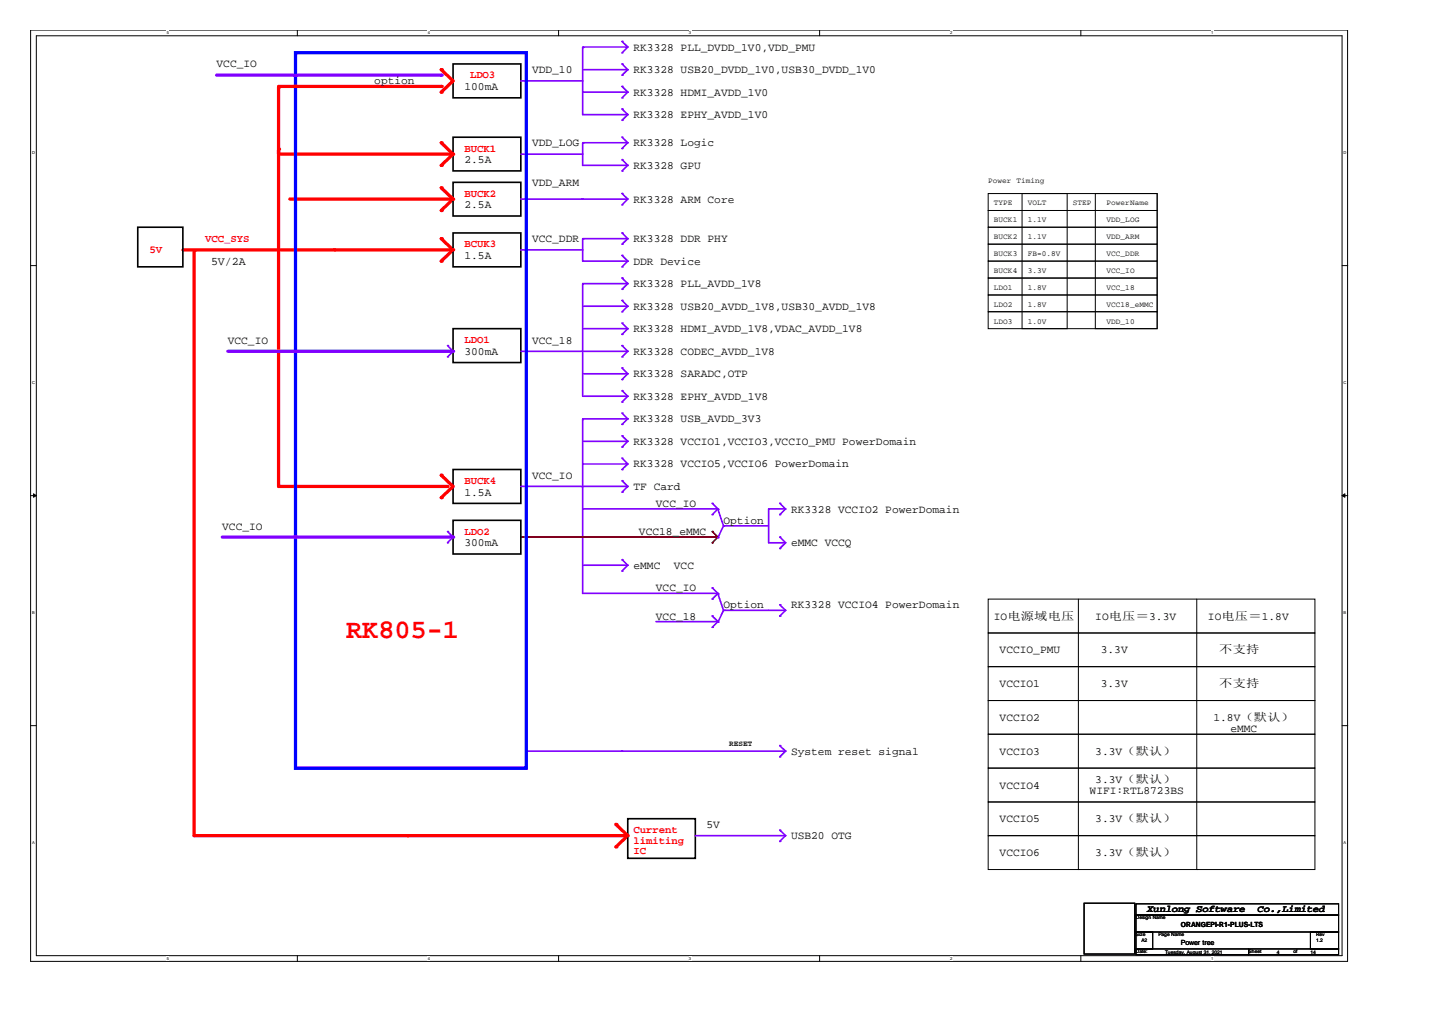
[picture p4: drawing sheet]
<svg xmlns="http://www.w3.org/2000/svg" width="297mm" height="210mm" viewBox="0 0 297 210" stroke-linecap="round" stroke-linejoin="round" font-family="sans-serif">
<path d="M6.3 6.2h273.2v193.2h-273.2zM7.5 7.4h270.9v190.8h-270.9z" fill="none" stroke="#000" stroke-width=".21"/>
<g fill="#fff">
<path d="M34.6 6.3h.5v1h-.5z"/>
<path d="M34.6 198.3h.5v1h-.5z"/>
</g>
<path d="M61.7 6.2v1.2M61.7 198.2v1.2" fill="none" stroke="#000" stroke-width=".21"/>
<g fill="#fff">
<path d="M88.7 6.3h.5v1h-.5z"/>
<path d="M88.7 198.3h.5v1h-.5z"/>
</g>
<path d="M115.9 6.2v1.2M115.9 198.2v1.2" fill="none" stroke="#000" stroke-width=".21"/>
<g fill="#fff">
<path d="M142.9 6.3h.5v1h-.5z"/>
<path d="M142.9 198.3h.5v1h-.5z"/>
</g>
<path d="M170 6.2v1.2M170 198.2v1.2" fill="none" stroke="#000" stroke-width=".21"/>
<g fill="#fff">
<path d="M197.1 6.3h.4v1h-.4z"/>
<path d="M197.1 198.3h.4v1h-.4z"/>
</g>
<path d="M224.2 6.2v1.2M224.2 198.2v1.2" fill="none" stroke="#000" stroke-width=".21"/>
<g fill="#fff">
<path d="M251.2 6.3h.5v1h-.5z"/>
<path d="M251.2 198.3h.5v1h-.5z"/>
<path d="M6.6 31.2h.6v1h-.6z"/>
<path d="M278.7 31.2h.6v1h-.6z"/>
<path d="M6.6 78.9h.6v1h-.6z"/>
<path d="M278.7 78.9h.6v1h-.6z"/>
</g>
<path d="M6.3 55.1h1.2M278.4 55.1h1.2" fill="none" stroke="#000" stroke-width=".21"/>
<g fill="#fff">
<path d="M6.6 126.6h.6v1h-.6z"/>
<path d="M278.7 126.6h.5v1h-.5z"/>
</g>
<path d="M6.3 102.8h1.2M278.4 102.8h1.2" fill="none" stroke="#000" stroke-width=".21"/>
<g fill="#000" stroke="#000" stroke-width=".21">
<path d="M6.9 102.4l.6 .4-.6 .3z" fill-rule="evenodd"/>
<path d="M278.4 102.8l.6-.4v.7z" fill-rule="evenodd"/>
</g>
<g fill="#fff">
<path d="M6.6 174.3h.6v1h-.6z"/>
<path d="M278.7 174.3h.5v1h-.5z"/>
</g>
<path d="M6.3 150.5h1.2M278.4 150.5h1.2" fill="none" stroke="#000" stroke-width=".21"/>
<path d="M129 62.3l1.2 1.2" fill="none" stroke="#8000ff" stroke-width=".34"/>
<circle cx="129" cy="62.3" r=".17" fill="#8000ff"/>
<path d="M120.9 63.5h9.2" fill="none" stroke="#8000ff" stroke-width=".34"/>
<circle cx="130.1" cy="63.5" r=".17" fill="#8000ff"/>
<path d="M130.2 63.5l-1.2 1.2" fill="none" stroke="#8000ff" stroke-width=".34"/>
<circle cx="129" cy="64.7" r=".17" fill="#8000ff"/>
<path d="M94 41.3l-2.5 2.4" fill="none" stroke="#f00" stroke-width=".68"/>
<circle cx="91.5" cy="43.7" r=".34" fill="#f00"/>
<path d="M94 37.8h14v7h-14z" fill="none" stroke="#000" stroke-width=".34"/>
<path d="M60.1 41.3h33.8" fill="none" stroke="#f00" stroke-width=".68"/>
<circle cx="93.9" cy="41.3" r=".34" fill="#f00"/>
<path d="M57.8 30.9v70" fill="none" stroke="#f00" stroke-width=".68"/>
<circle cx="57.8" cy="30.9" r=".34" fill="#f00"/>
<path d="M94 28.5h14v6.9h-14z" fill="none" stroke="#000" stroke-width=".34"/>
<path d="M91.5 39l2.5 2.3" fill="none" stroke="#f00" stroke-width=".68"/>
<circle cx="91.5" cy="39" r=".34" fill="#f00"/>
<path d="M94 32l-2.5 2.3" fill="none" stroke="#f00" stroke-width=".68"/>
<circle cx="91.5" cy="34.3" r=".34" fill="#f00"/>
<path d="M91.5 29.6l2.5 2.4" fill="none" stroke="#f00" stroke-width=".68"/>
<circle cx="91.5" cy="29.6" r=".34" fill="#f00"/>
<path d="M57.8 32h36.1" fill="none" stroke="#f00" stroke-width=".68"/>
<circle cx="93.9" cy="32" r=".34" fill="#f00"/>
<path d="M91.5 49.5l2.5 2.3" fill="none" stroke="#f00" stroke-width=".68"/>
<circle cx="91.5" cy="49.5" r=".34" fill="#f00"/>
<path d="M94 51.8l-2.5 2.4" fill="none" stroke="#f00" stroke-width=".68"/>
<circle cx="91.5" cy="54.2" r=".34" fill="#f00"/>
<path d="M94 48.3h14v7h-14z" fill="none" stroke="#000" stroke-width=".34"/>
<path d="M69.5 51.8h24.4" fill="none" stroke="#f00" stroke-width=".68"/>
<circle cx="93.9" cy="51.8" r=".34" fill="#f00"/>
<path d="M57.8 100.9h34.9" fill="none" stroke="#f00" stroke-width=".68"/>
<circle cx="92.7" cy="100.9" r=".34" fill="#f00"/>
<path d="M94 97.4h14v7h-14z" fill="none" stroke="#000" stroke-width=".34"/>
<path d="M94 100.9l-2.5 2.3" fill="none" stroke="#f00" stroke-width=".68"/>
<circle cx="91.5" cy="103.2" r=".34" fill="#f00"/>
<path d="M91.5 98.6l2.5 2.3" fill="none" stroke="#f00" stroke-width=".68"/>
<circle cx="91.5" cy="98.6" r=".34" fill="#f00"/>
<path d="M94 13.3h14v7h-14z" fill="none" stroke="#000" stroke-width=".34"/>
<path d="M37.9 51.8h31.4" fill="none" stroke="#f00" stroke-width=".68"/>
<circle cx="69.3" cy="51.8" r=".34" fill="#f00"/>
<path d="M94 68.2h14v7h-14z" fill="none" stroke="#000" stroke-width=".34"/>
<path d="M91.5 14.4l2.5 2.4" fill="none" stroke="#f00" stroke-width=".68"/>
<circle cx="91.5" cy="14.4" r=".34" fill="#f00"/>
<path d="M94 16.8l-2.5 2.3" fill="none" stroke="#f00" stroke-width=".68"/>
<circle cx="91.5" cy="19.1" r=".34" fill="#f00"/>
<path d="M57.8 18v14" fill="none" stroke="#f00" stroke-width=".68"/>
<circle cx="57.8" cy="18" r=".34" fill="#f00"/>
<path d="M120.9 9.8h9.2" fill="none" stroke="#8000ff" stroke-width=".34"/>
<circle cx="130.1" cy="9.8" r=".17" fill="#8000ff"/>
<path d="M129 8.6l1.2 1.2" fill="none" stroke="#8000ff" stroke-width=".34"/>
<circle cx="129" cy="8.6" r=".17" fill="#8000ff"/>
<path d="M130.2 9.8l-1.2 1.1" fill="none" stroke="#8000ff" stroke-width=".34"/>
<circle cx="129" cy="10.9" r=".17" fill="#8000ff"/>
<path d="M108 16.8h12.7" fill="none" stroke="#8000ff" stroke-width=".34"/>
<circle cx="120.7" cy="16.8" r=".17" fill="#8000ff"/>
<path d="M120.9 9.9v13.9" fill="none" stroke="#8000ff" stroke-width=".34"/>
<circle cx="120.9" cy="9.9" r=".17" fill="#8000ff"/>
<path d="M130.2 14.4l-1.2 1.2" fill="none" stroke="#8000ff" stroke-width=".34"/>
<circle cx="129" cy="15.6" r=".17" fill="#8000ff"/>
<path d="M129 13.3l1.2 1.1" fill="none" stroke="#8000ff" stroke-width=".34"/>
<circle cx="129" cy="13.3" r=".17" fill="#8000ff"/>
<path d="M120.9 14.4h9.2" fill="none" stroke="#8000ff" stroke-width=".34"/>
<circle cx="130.1" cy="14.4" r=".17" fill="#8000ff"/>
<path d="M130.2 19.1l-1.2 1.2" fill="none" stroke="#8000ff" stroke-width=".34"/>
<circle cx="129" cy="20.3" r=".17" fill="#8000ff"/>
<path d="M129 17.9l1.2 1.2" fill="none" stroke="#8000ff" stroke-width=".34"/>
<circle cx="129" cy="17.9" r=".17" fill="#8000ff"/>
<path d="M120.9 19.1h9.2" fill="none" stroke="#8000ff" stroke-width=".34"/>
<circle cx="130.1" cy="19.1" r=".17" fill="#8000ff"/>
<path d="M130.2 23.8l-1.2 1.1" fill="none" stroke="#8000ff" stroke-width=".34"/>
<circle cx="129" cy="24.9" r=".17" fill="#8000ff"/>
<path d="M129 22.6l1.2 1.2" fill="none" stroke="#8000ff" stroke-width=".34"/>
<circle cx="129" cy="22.6" r=".17" fill="#8000ff"/>
<path d="M120.9 23.8h9.2" fill="none" stroke="#8000ff" stroke-width=".34"/>
<circle cx="130.1" cy="23.8" r=".17" fill="#8000ff"/>
<path d="M108 32h12.7" fill="none" stroke="#8000ff" stroke-width=".34"/>
<circle cx="120.7" cy="32" r=".17" fill="#8000ff"/>
<path d="M130.2 29.6l-1.2 1.2" fill="none" stroke="#8000ff" stroke-width=".34"/>
<circle cx="129" cy="30.8" r=".17" fill="#8000ff"/>
<path d="M129 28.5l1.2 1.1" fill="none" stroke="#8000ff" stroke-width=".34"/>
<circle cx="129" cy="28.5" r=".17" fill="#8000ff"/>
<path d="M120.9 29.6h9.2" fill="none" stroke="#8000ff" stroke-width=".34"/>
<circle cx="130.1" cy="29.6" r=".17" fill="#8000ff"/>
<path d="M130.2 34.3l-1.2 1.1" fill="none" stroke="#8000ff" stroke-width=".34"/>
<circle cx="129" cy="35.4" r=".17" fill="#8000ff"/>
<path d="M120.9 29.7v4.6" fill="none" stroke="#8000ff" stroke-width=".34"/>
<circle cx="120.9" cy="29.7" r=".17" fill="#8000ff"/>
<path d="M120.9 34.3h9.2" fill="none" stroke="#8000ff" stroke-width=".34"/>
<circle cx="130.1" cy="34.3" r=".17" fill="#8000ff"/>
<path d="M129 33.1l1.2 1.2" fill="none" stroke="#8000ff" stroke-width=".34"/>
<circle cx="129" cy="33.1" r=".17" fill="#8000ff"/>
<path d="M129 40.1l1.2 1.2" fill="none" stroke="#8000ff" stroke-width=".34"/>
<circle cx="129" cy="40.1" r=".17" fill="#8000ff"/>
<path d="M130.2 41.3l-1.2 1.2" fill="none" stroke="#8000ff" stroke-width=".34"/>
<circle cx="129" cy="42.5" r=".17" fill="#8000ff"/>
<path d="M108 41.3h12.7" fill="none" stroke="#8000ff" stroke-width=".34"/>
<circle cx="120.7" cy="41.3" r=".17" fill="#8000ff"/>
<path d="M120.9 41.3h9.2" fill="none" stroke="#8000ff" stroke-width=".34"/>
<circle cx="130.1" cy="41.3" r=".17" fill="#8000ff"/>
<path d="M108 51.8h12.7" fill="none" stroke="#8000ff" stroke-width=".34"/>
<circle cx="120.7" cy="51.8" r=".17" fill="#8000ff"/>
<path d="M129 67l1.2 1.2" fill="none" stroke="#8000ff" stroke-width=".34"/>
<circle cx="129" cy="67" r=".17" fill="#8000ff"/>
<path d="M108 72.9h12.7" fill="none" stroke="#8000ff" stroke-width=".34"/>
<circle cx="120.7" cy="72.9" r=".17" fill="#8000ff"/>
<path d="M130.2 58.8l-1.2 1.2" fill="none" stroke="#8000ff" stroke-width=".34"/>
<circle cx="129" cy="60" r=".17" fill="#8000ff"/>
<path d="M129 57.7l1.2 1.1" fill="none" stroke="#8000ff" stroke-width=".34"/>
<circle cx="129" cy="57.7" r=".17" fill="#8000ff"/>
<path d="M120.9 58.8h9.2" fill="none" stroke="#8000ff" stroke-width=".34"/>
<circle cx="130.1" cy="58.8" r=".17" fill="#8000ff"/>
<path d="M130.2 68.2l-1.2 1.2" fill="none" stroke="#8000ff" stroke-width=".34"/>
<circle cx="129" cy="69.4" r=".17" fill="#8000ff"/>
<path d="M120.9 58.9v23.3" fill="none" stroke="#8000ff" stroke-width=".34"/>
<circle cx="120.9" cy="58.9" r=".17" fill="#8000ff"/>
<path d="M120.9 68.2h9.2" fill="none" stroke="#8000ff" stroke-width=".34"/>
<circle cx="130.1" cy="68.2" r=".17" fill="#8000ff"/>
<path d="M120.9 72.9h9.2" fill="none" stroke="#8000ff" stroke-width=".34"/>
<circle cx="130.1" cy="72.9" r=".17" fill="#8000ff"/>
<path d="M130.2 72.9l-1.2 1.1" fill="none" stroke="#8000ff" stroke-width=".34"/>
<circle cx="129" cy="74" r=".17" fill="#8000ff"/>
<path d="M129 71.7l1.2 1.2" fill="none" stroke="#8000ff" stroke-width=".34"/>
<circle cx="129" cy="71.7" r=".17" fill="#8000ff"/>
<path d="M129 76.3l1.2 1.2" fill="none" stroke="#8000ff" stroke-width=".34"/>
<circle cx="129" cy="76.3" r=".17" fill="#8000ff"/>
<path d="M120.9 82.2h9.2" fill="none" stroke="#8000ff" stroke-width=".34"/>
<circle cx="130.1" cy="82.2" r=".17" fill="#8000ff"/>
<path d="M120.9 77.5h9.2" fill="none" stroke="#8000ff" stroke-width=".34"/>
<circle cx="130.1" cy="77.5" r=".17" fill="#8000ff"/>
<path d="M130.2 77.5l-1.2 1.2" fill="none" stroke="#8000ff" stroke-width=".34"/>
<circle cx="129" cy="78.7" r=".17" fill="#8000ff"/>
<path d="M129 81l1.2 1.2" fill="none" stroke="#8000ff" stroke-width=".34"/>
<circle cx="129" cy="81" r=".17" fill="#8000ff"/>
<path d="M130.2 82.2l-1.2 1.2" fill="none" stroke="#8000ff" stroke-width=".34"/>
<circle cx="129" cy="83.4" r=".17" fill="#8000ff"/>
<path d="M129 90.4l1.2 1.1" fill="none" stroke="#8000ff" stroke-width=".34"/>
<circle cx="129" cy="90.4" r=".17" fill="#8000ff"/>
<path d="M130.2 91.5l-1.2 1.2" fill="none" stroke="#8000ff" stroke-width=".34"/>
<circle cx="129" cy="92.7" r=".17" fill="#8000ff"/>
<path d="M108 100.9h12.7" fill="none" stroke="#8000ff" stroke-width=".34"/>
<circle cx="120.7" cy="100.9" r=".17" fill="#8000ff"/>
<path d="M129 95.1l1.2 1.1" fill="none" stroke="#8000ff" stroke-width=".34"/>
<circle cx="129" cy="95.1" r=".17" fill="#8000ff"/>
<path d="M120.9 100.9h9.2" fill="none" stroke="#8000ff" stroke-width=".34"/>
<circle cx="130.1" cy="100.9" r=".17" fill="#8000ff"/>
<path d="M120.9 96.2h9.2" fill="none" stroke="#8000ff" stroke-width=".34"/>
<circle cx="130.1" cy="96.2" r=".17" fill="#8000ff"/>
<path d="M120.9 87v36.1" fill="none" stroke="#8000ff" stroke-width=".34"/>
<circle cx="120.9" cy="87" r=".17" fill="#8000ff"/>
<path d="M130.2 96.2l-1.2 1.2" fill="none" stroke="#8000ff" stroke-width=".34"/>
<circle cx="129" cy="97.4" r=".17" fill="#8000ff"/>
<path d="M120.9 91.5h9.2" fill="none" stroke="#8000ff" stroke-width=".34"/>
<circle cx="130.1" cy="91.5" r=".17" fill="#8000ff"/>
<path d="M129 99.7l1.2 1.2" fill="none" stroke="#8000ff" stroke-width=".34"/>
<circle cx="129" cy="99.7" r=".17" fill="#8000ff"/>
<path d="M130.2 100.9l-1.2 1.2" fill="none" stroke="#8000ff" stroke-width=".34"/>
<circle cx="129" cy="102.1" r=".17" fill="#8000ff"/>
<path d="M130.2 117.2l-1.2 1.2" fill="none" stroke="#8000ff" stroke-width=".34"/>
<circle cx="129" cy="118.4" r=".17" fill="#8000ff"/>
<path d="M129 116.1l1.2 1.1" fill="none" stroke="#8000ff" stroke-width=".34"/>
<circle cx="129" cy="116.1" r=".17" fill="#8000ff"/>
<path d="M120.9 105.6h27.9" fill="none" stroke="#8000ff" stroke-width=".34"/>
<circle cx="148.8" cy="105.6" r=".17" fill="#8000ff"/>
<path d="M120.9 117.2h9.2" fill="none" stroke="#8000ff" stroke-width=".34"/>
<circle cx="130.1" cy="117.2" r=".17" fill="#8000ff"/>
<path d="M130.2 86.9l-1.2 1.1" fill="none" stroke="#8000ff" stroke-width=".34"/>
<circle cx="129" cy="88" r=".17" fill="#8000ff"/>
<path d="M129 85.7l1.2 1.2" fill="none" stroke="#8000ff" stroke-width=".34"/>
<circle cx="129" cy="85.7" r=".17" fill="#8000ff"/>
<path d="M120.9 86.9h9.2" fill="none" stroke="#8000ff" stroke-width=".34"/>
<circle cx="130.1" cy="86.9" r=".17" fill="#8000ff"/>
<path d="M159.4 105.7v6.9" fill="none" stroke="#8000ff" stroke-width=".34"/>
<circle cx="159.4" cy="105.7" r=".17" fill="#8000ff"/>
<path d="M161.8 104.4l1.1 1.2" fill="none" stroke="#8000ff" stroke-width=".34"/>
<circle cx="161.8" cy="104.4" r=".17" fill="#8000ff"/>
<path d="M162.9 105.6l-1.1 1.1" fill="none" stroke="#8000ff" stroke-width=".34"/>
<circle cx="161.8" cy="106.7" r=".17" fill="#8000ff"/>
<path d="M159.4 105.6h3.4" fill="none" stroke="#8000ff" stroke-width=".34"/>
<circle cx="162.8" cy="105.6" r=".17" fill="#8000ff"/>
<path d="M161.8 111.4l1.1 1.2" fill="none" stroke="#8000ff" stroke-width=".34"/>
<circle cx="161.8" cy="111.4" r=".17" fill="#8000ff"/>
<path d="M162.9 112.6l-1.1 1.2" fill="none" stroke="#8000ff" stroke-width=".34"/>
<circle cx="161.8" cy="113.8" r=".17" fill="#8000ff"/>
<path d="M159.4 112.6h3.4" fill="none" stroke="#8000ff" stroke-width=".34"/>
<circle cx="162.8" cy="112.6" r=".17" fill="#8000ff"/>
<path d="M147.7 110.3l1.2 1.1" fill="none" stroke="#800000" stroke-width=".34"/>
<circle cx="147.7" cy="110.3" r=".17" fill="#800000"/>
<path d="M148.9 111.4l-1.2 1.2" fill="none" stroke="#800000" stroke-width=".34"/>
<circle cx="147.7" cy="112.6" r=".17" fill="#800000"/>
<path d="M108 111.4h40.8" fill="none" stroke="#800000" stroke-width=".34"/>
<circle cx="148.8" cy="111.4" r=".17" fill="#800000"/>
<path d="M148.9 105.6l-1.2 1.1" fill="none" stroke="#8000ff" stroke-width=".34"/>
<circle cx="147.7" cy="106.7" r=".17" fill="#8000ff"/>
<path d="M147.7 104.4l1.2 1.2" fill="none" stroke="#8000ff" stroke-width=".34"/>
<circle cx="147.7" cy="104.4" r=".17" fill="#8000ff"/>
<path d="M150.1 109.1l-1.2 2.4" fill="none" stroke="#8000ff" stroke-width=".34"/>
<circle cx="148.9" cy="111.5" r=".17" fill="#8000ff"/>
<path d="M148.9 105.7l1.2 3.4" fill="none" stroke="#8000ff" stroke-width=".34"/>
<circle cx="148.9" cy="105.7" r=".17" fill="#8000ff"/>
<path d="M150.2 109.1h9.2" fill="none" stroke="#8000ff" stroke-width=".34"/>
<circle cx="150.2" cy="109.1" r=".17" fill="#8000ff"/>
<path d="M120.9 123.1h27.9" fill="none" stroke="#8000ff" stroke-width=".34"/>
<circle cx="148.8" cy="123.1" r=".17" fill="#8000ff"/>
<path d="M136.1 128.9h12.7" fill="none" stroke="#8000ff" stroke-width=".34"/>
<circle cx="148.8" cy="128.9" r=".17" fill="#8000ff"/>
<path d="M148.9 128.9l-1.2 1.2" fill="none" stroke="#8000ff" stroke-width=".34"/>
<circle cx="147.7" cy="130.1" r=".17" fill="#8000ff"/>
<path d="M147.7 127.8l1.2 1.1" fill="none" stroke="#8000ff" stroke-width=".34"/>
<circle cx="147.7" cy="127.8" r=".17" fill="#8000ff"/>
<path d="M150.1 126.6l-1.2 2.4" fill="none" stroke="#8000ff" stroke-width=".34"/>
<circle cx="148.9" cy="129" r=".17" fill="#8000ff"/>
<path d="M147.7 121.9l1.2 1.2" fill="none" stroke="#8000ff" stroke-width=".34"/>
<circle cx="147.7" cy="121.9" r=".17" fill="#8000ff"/>
<path d="M148.9 123.1l-1.2 1.2" fill="none" stroke="#8000ff" stroke-width=".34"/>
<circle cx="147.7" cy="124.3" r=".17" fill="#8000ff"/>
<path d="M150.2 126.6h9.2" fill="none" stroke="#8000ff" stroke-width=".34"/>
<circle cx="150.2" cy="126.6" r=".17" fill="#8000ff"/>
<path d="M148.9 123.2l1.2 3.4" fill="none" stroke="#8000ff" stroke-width=".34"/>
<circle cx="148.9" cy="123.2" r=".17" fill="#8000ff"/>
<path d="M161.8 125.4l1.1 1.2" fill="none" stroke="#8000ff" stroke-width=".34"/>
<circle cx="161.8" cy="125.4" r=".17" fill="#8000ff"/>
<path d="M159.4 126.6h3.4" fill="none" stroke="#8000ff" stroke-width=".34"/>
<circle cx="162.8" cy="126.6" r=".17" fill="#8000ff"/>
<path d="M162.9 126.6l-1.1 1.2" fill="none" stroke="#8000ff" stroke-width=".34"/>
<circle cx="161.8" cy="127.8" r=".17" fill="#8000ff"/>
<path d="M109.2 155.8h19.7" fill="none" stroke="#8000ff" stroke-width=".34"/>
<circle cx="128.9" cy="155.8" r=".17" fill="#8000ff"/>
<path d="M162.9 155.8l-1.1 1.2" fill="none" stroke="#8000ff" stroke-width=".34"/>
<circle cx="161.8" cy="157" r=".17" fill="#8000ff"/>
<path d="M161.8 154.7l1.1 1.1" fill="none" stroke="#8000ff" stroke-width=".34"/>
<circle cx="161.8" cy="154.7" r=".17" fill="#8000ff"/>
<path d="M129 155.8h33.8" fill="none" stroke="#8000ff" stroke-width=".34"/>
<circle cx="162.8" cy="155.8" r=".17" fill="#8000ff"/>
<path d="M129 48.3l1.2 1.2" fill="none" stroke="#8000ff" stroke-width=".34"/>
<circle cx="129" cy="48.3" r=".17" fill="#8000ff"/>
<path d="M130.2 54.2l-1.2 1.1" fill="none" stroke="#8000ff" stroke-width=".34"/>
<circle cx="129" cy="55.3" r=".17" fill="#8000ff"/>
<path d="M120.9 54.2h9.2" fill="none" stroke="#8000ff" stroke-width=".34"/>
<circle cx="130.1" cy="54.2" r=".17" fill="#8000ff"/>
<path d="M129 53l1.2 1.2" fill="none" stroke="#8000ff" stroke-width=".34"/>
<circle cx="129" cy="53" r=".17" fill="#8000ff"/>
<path d="M130.2 49.5l-1.2 1.1" fill="none" stroke="#8000ff" stroke-width=".34"/>
<circle cx="129" cy="50.6" r=".17" fill="#8000ff"/>
<path d="M120.9 49.6v4.6" fill="none" stroke="#8000ff" stroke-width=".34"/>
<circle cx="120.9" cy="49.6" r=".17" fill="#8000ff"/>
<path d="M120.9 49.5h9.2" fill="none" stroke="#8000ff" stroke-width=".34"/>
<circle cx="130.1" cy="49.5" r=".17" fill="#8000ff"/>
<path d="M130.2 173.3l-2.4 2.4" fill="none" stroke="#f00" stroke-width=".68"/>
<circle cx="127.8" cy="175.7" r=".34" fill="#f00"/>
<path d="M130.2 169.8h14v8.2h-14z" fill="none" stroke="#000" stroke-width=".34"/>
<path d="M84.7 173.3h45.4" fill="none" stroke="#f00" stroke-width=".68"/>
<circle cx="130.1" cy="173.3" r=".34" fill="#f00"/>
<path d="M127.8 171l2.4 2.3" fill="none" stroke="#f00" stroke-width=".68"/>
<circle cx="127.8" cy="171" r=".34" fill="#f00"/>
<path d="M162.9 173.3l-1.1 1.2" fill="none" stroke="#8000ff" stroke-width=".34"/>
<circle cx="161.8" cy="174.5" r=".17" fill="#8000ff"/>
<path d="M144.2 173.3h18.6" fill="none" stroke="#8000ff" stroke-width=".34"/>
<circle cx="162.8" cy="173.3" r=".17" fill="#8000ff"/>
<path d="M161.8 172.2l1.1 1.1" fill="none" stroke="#8000ff" stroke-width=".34"/>
<circle cx="161.8" cy="172.2" r=".17" fill="#8000ff"/>
<path d="M28.6 47.1h9.3v8.2h-9.3zM94 107.9h14v7h-14z" fill="none" stroke="#000" stroke-width=".34"/>
<path d="M205 40.1h35v3.6h-35zM205 43.7h35v3.4h-35zM205 47.1h35v3.5h-35zM205 50.6h35v3.6h-35zM205 54.2h35v3.5h-35zM205 57.7h35v3.5h-35zM212 40.1h9.4v28.1h-9.4zM227.2 40.1h12.8v28.1h-12.8zM205 61.2h35v3.5h-35zM205 64.7h35v3.5h-35z" fill="none" stroke="#000" stroke-width=".21"/>
<path d="M94 111.4l-1.2 1.2" fill="none" stroke="#8000ff" stroke-width=".34"/>
<circle cx="92.8" cy="112.6" r=".17" fill="#8000ff"/>
<path d="M92.8 110.3l1.2 1.1" fill="none" stroke="#8000ff" stroke-width=".34"/>
<circle cx="92.8" cy="110.3" r=".17" fill="#8000ff"/>
<path d="M92.8 71.7l1.2 1.2" fill="none" stroke="#8000ff" stroke-width=".34"/>
<circle cx="92.8" cy="71.7" r=".17" fill="#8000ff"/>
<path d="M94 72.9l-1.2 1.1" fill="none" stroke="#8000ff" stroke-width=".34"/>
<circle cx="92.8" cy="74" r=".17" fill="#8000ff"/>
<path d="M205 138.3h67.8v7h-67.8zM205 131.3h67.8v7h-67.8zM205 124.3h67.8v7h-67.8zM223.7 124.3v56.1M248.2 124.3v56.1M205 159.3h67.8v7h-67.8zM205 145.3h67.8v7h-67.8zM205 152.3h67.8v7h-67.8zM205 166.3h67.8v7h-67.8zM205 173.3h67.8v7.1h-67.8zM223.7 180.4h.1M248.2 180.4h.1" fill="none" stroke="#000" stroke-width=".21"/>
<path d="M61.3 10.9h47.9v148.4h-47.9z" fill="none" stroke="#00f" stroke-width=".68"/>
<path d="M47.2 72.9h46.7" fill="none" stroke="#8000ff" stroke-width=".68"/>
<circle cx="93.9" cy="72.9" r=".34" fill="#8000ff"/>
<path d="M46.1 111.4h47.8" fill="none" stroke="#8000ff" stroke-width=".68"/>
<circle cx="93.9" cy="111.4" r=".34" fill="#8000ff"/>
<path d="M40.3 173.3h44.2" fill="none" stroke="#f00" stroke-width=".68"/>
<circle cx="84.5" cy="173.3" r=".34" fill="#f00"/>
<path d="M40.3 52v121.3" fill="none" stroke="#f00" stroke-width=".68"/>
<circle cx="40.3" cy="52" r=".34" fill="#f00"/>
<path d="M44.9 15.6h46.6" fill="none" stroke="#8000ff" stroke-width=".68"/>
<circle cx="91.5" cy="15.6" r=".34" fill="#8000ff"/>
<path d="M57.8 17.9h33.7" fill="none" stroke="#f00" stroke-width=".68"/>
<circle cx="91.5" cy="17.9" r=".34" fill="#f00"/>
<path d="M224.9 187.3h10.5v10.6h-10.5zM235.6 187.5h42.1v2.3h-42.1zM235.6 189.8h42.1v3.5h-42.1zM235.6 193.3h3.5v3.5h-3.5zM235.6 196.8h23.4v1.2h-23.4zM259 196.8h18.7v1.2h-18.7zM271.8 193.3h5.9v3.5h-5.9z" fill="none" stroke="#000" stroke-width=".21"/>
<text font-size="5.6" fill="#f00" x="71.8" y="132.4">RK805-1</text>
<text font-size="2.4" x="43.8" y="54.9">5V/2A</text>
<g font-size="2.3">
<text x="131.4" y="10.5">RK3328 PLL_DVDD_1V0,VDD_PMU</text>
<text x="44.9" y="14">VCC_IO</text>
<text x="77.6" y="17.5">option</text>
<text x="110.4" y="15.2">VDD_10</text>
<text x="131.4" y="15.2">RK3328 USB20_DVDD_1V0,USB30_DVDD_1V0</text>
<text x="96.4" y="18.7">100mA</text>
<text x="131.4" y="19.8">RK3328 HDMI_AVDD_1V0</text>
<text x="131.4" y="24.5">RK3328 EPHY_AVDD_1V0</text>
<text x="96.4" y="33.9">2.5A</text>
<text x="110.4" y="30.4">VDD_LOG</text>
<text x="131.4" y="35">RK3328 GPU</text>
<text x="131.4" y="30.4">RK3328 Logic</text>
<text x="110.4" y="38.5">VDD_ARM</text>
<text x="96.4" y="43.2">2.5A</text>
<text x="131.4" y="42.1">RK3328 ARM Core</text>
<text x="96.4" y="53.7">1.5A</text>
<text x="110.4" y="50.2">VCC_DDR</text>
<text x="131.4" y="50.2">RK3328 DDR PHY</text>
<text x="131.4" y="59.6">RK3328 PLL_AVDD_1V8</text>
<text x="131.4" y="54.9">DDR Device</text>
<text x="131.4" y="64.2">RK3328 USB20_AVDD_1V8,USB30_AVDD_1V8</text>
<text x="47.2" y="71.3">VCC_IO</text>
<text x="110.4" y="71.3">VCC_18</text>
<text x="131.4" y="68.9">RK3328 HDMI_AVDD_1V8,VDAC_AVDD_1V8</text>
<text x="96.4" y="73.6">300mA</text>
<text x="131.4" y="73.6">RK3328 CODEC_AVDD_1V8</text>
<text x="131.4" y="82.9">RK3328 EPHY_AVDD_1V8</text>
<text x="131.4" y="78.2">RK3328 SARADC,OTP</text>
<text x="131.4" y="87.6">RK3328 USB_AVDD_3V3</text>
<text x="131.4" y="92.3">RK3328 VCCIO1,VCCIO3,VCCIO_PMU PowerDomain</text>
<text x="110.4" y="99.3">VCC_IO</text>
<text x="131.4" y="101.6">TF Card</text>
<text x="131.4" y="97">RK3328 VCCIO5,VCCIO6 PowerDomain</text>
<text x="96.4" y="102.8">1.5A</text>
<text x="136.1" y="105.1">VCC_IO</text>
<text x="164.1" y="106.3">RK3328 VCCIO2 PowerDomain</text>
<text x="46.1" y="109.8">VCC_IO</text>
<text x="96.4" y="113.3">300mA</text>
<text x="132.5" y="111">VCC18_eMMC</text>
<text x="150.1" y="108.6">Option</text>
<text x="164.1" y="113.3">eMMC VCCQ</text>
<text x="131.4" y="118">eMMC</text>
<text x="139.8" y="118">VCC</text>
<text x="136.1" y="122.7">VCC_IO</text>
<text x="136.1" y="128.5">VCC_18</text>
<text x="150.1" y="126.2">Option</text>
<text x="164.1" y="126.2">RK3328 VCCIO4 PowerDomain</text>
<text x="206.2" y="128.5">IO电源域电压</text>
<text x="227.2" y="128.5">IO电压＝3.3V</text>
<text x="250.6" y="128.5">IO电压＝1.8V</text>
<text x="207.3" y="135.5">VCCIO_PMU</text>
<text x="228.3" y="135.5">3.3V</text>
<text x="252.9" y="135.5">不支持</text>
<text x="207.3" y="142.5">VCCIO1</text>
<text x="228.3" y="142.5">3.3V</text>
<text x="252.9" y="142.5">不支持</text>
<text x="207.3" y="149.5">VCCIO2</text>
<text x="251.7" y="149.5">1.8V（默认）</text>
<text x="255.2" y="151.9">eMMC</text>
<text x="164.1" y="156.6">System reset signal</text>
<text x="207.3" y="156.6">VCCIO3</text>
<text x="227.2" y="156.6">3.3V（默认）</text>
<text x="207.3" y="163.5">VCCIO4</text>
<text x="226" y="164.7">WIFI:RTL8723BS</text>
<text x="227.2" y="162.4">3.3V（默认）</text>
<text x="146.6" y="171.7">5V</text>
<text x="207.3" y="170.6">VCCIO5</text>
<text x="227.2" y="170.6">3.3V（默认）</text>
<text x="164.1" y="174.1">USB20 OTG</text>
<text x="207.3" y="177.6">VCCIO6</text>
<text x="227.2" y="177.6">3.3V（默认）</text>
</g>
<g font-size="2.2" fill="#f00">
<text x="97.5" y="16.3">LDO3</text>
<text x="96.4" y="31.4">BUCK1</text>
<text x="96.4" y="40.8">BUCK2</text>
<text x="31" y="52.5">5V</text>
<text x="42.6" y="50.1">VCC_SYS</text>
<text x="96.4" y="51.3">BCUK3</text>
<text x="96.4" y="71.2">LDO1</text>
<text x="96.4" y="100.4">BUCK4</text>
<text x="96.4" y="110.9">LDO2</text>
<text x="131.4" y="172.8">Current</text>
<text x="131.4" y="175">limiting</text>
<text x="131.4" y="177.2">IC</text>
</g>
<g font-size="2.1">
<text x="238" y="189.1">Xunlong Software</text>
<text x="260.9" y="189.1">Co.,Limited</text>
</g>
<g font-size="1.6">
<text x="205" y="37.9">Power Timing</text>
<text x="206.2" y="46.1">BUCK1</text>
<text x="206.2" y="42.6">TYPE</text>
<text x="213.2" y="46.1">1.1V</text>
<text x="213.2" y="42.6">VOLT</text>
<text x="222.5" y="42.6">STEP</text>
<text x="229.5" y="46.1">VDD_LOG</text>
<text x="229.5" y="42.6">PowerName</text>
<text x="206.2" y="49.6">BUCK2</text>
<text x="206.2" y="53.1">BUCK3</text>
<text x="213.2" y="53.1">FB=0.8V</text>
<text x="213.2" y="49.6">1.1V</text>
<text x="229.5" y="53.1">VCC_DDR</text>
<text x="229.5" y="49.6">VDD_ARM</text>
<text x="206.2" y="56.6">BUCK4</text>
<text x="213.2" y="56.6">3.3V</text>
<text x="229.5" y="56.6">VCC_IO</text>
<text x="206.2" y="60.1">LDO1</text>
<text x="206.2" y="63.6">LDO2</text>
<text x="213.2" y="60.1">1.8V</text>
<text x="213.2" y="63.6">1.8V</text>
<text x="229.5" y="60.1">VCC_18</text>
<text x="229.5" y="63.6">VCC18_eMMC</text>
<text x="206.2" y="67.1">LDO3</text>
<text x="213.2" y="67.1">1.0V</text>
<text x="229.5" y="67.1">VDD_10</text>
<text x="151.3" y="154.8">RESET</text>
</g>
<g font-size="1.5">
<text x="244.9" y="196.1">Power tree</text>
<text x="244.9" y="192.3">ORANGEPI-R1-PLUS-LTS</text>
</g>
<g font-size="1">
<text x="235.6" y="190.7">Design Name</text>
<text x="235.6" y="194.2">Size</text>
<text x="235.6" y="197.7">Date:</text>
<text x="236.8" y="195.4">A2</text>
<text x="240.3" y="194.2">Page Name</text>
<text x="241.7" y="197.8">Tuesday, August 31, 2021</text>
<text x="259" y="197.7">Sheet</text>
<text x="264.8" y="197.8">4</text>
<text x="268.3" y="197.7">of</text>
<text x="271.8" y="197.8">14</text>
<text x="273" y="194.2">Rev</text>
<text x="273" y="195.4">1.2</text>
</g>
<g font-size=".8">
<text x="34.6" y="7.1">5</text>
<text x="88.7" y="7.1">4</text>
<text x="142.9" y="7.1">3</text>
<text x="197.1" y="7.1">2</text>
<text x="251.2" y="7.1">1</text>
<text x="6.6" y="32">D</text>
<text x="278.7" y="32">D</text>
<text x="6.6" y="79.7">C</text>
<text x="278.7" y="79.7">C</text>
<text x="6.6" y="127.4">B</text>
<text x="278.7" y="127.4">B</text>
<text x="6.6" y="175.1">A</text>
<text x="278.7" y="175.1">A</text>
<text x="34.6" y="199.1">5</text>
<text x="88.7" y="199.1">4</text>
<text x="142.9" y="199.1">3</text>
<text x="197.1" y="199.1">2</text>
<text x="251.2" y="199.1">1</text>
</g>
</svg>
